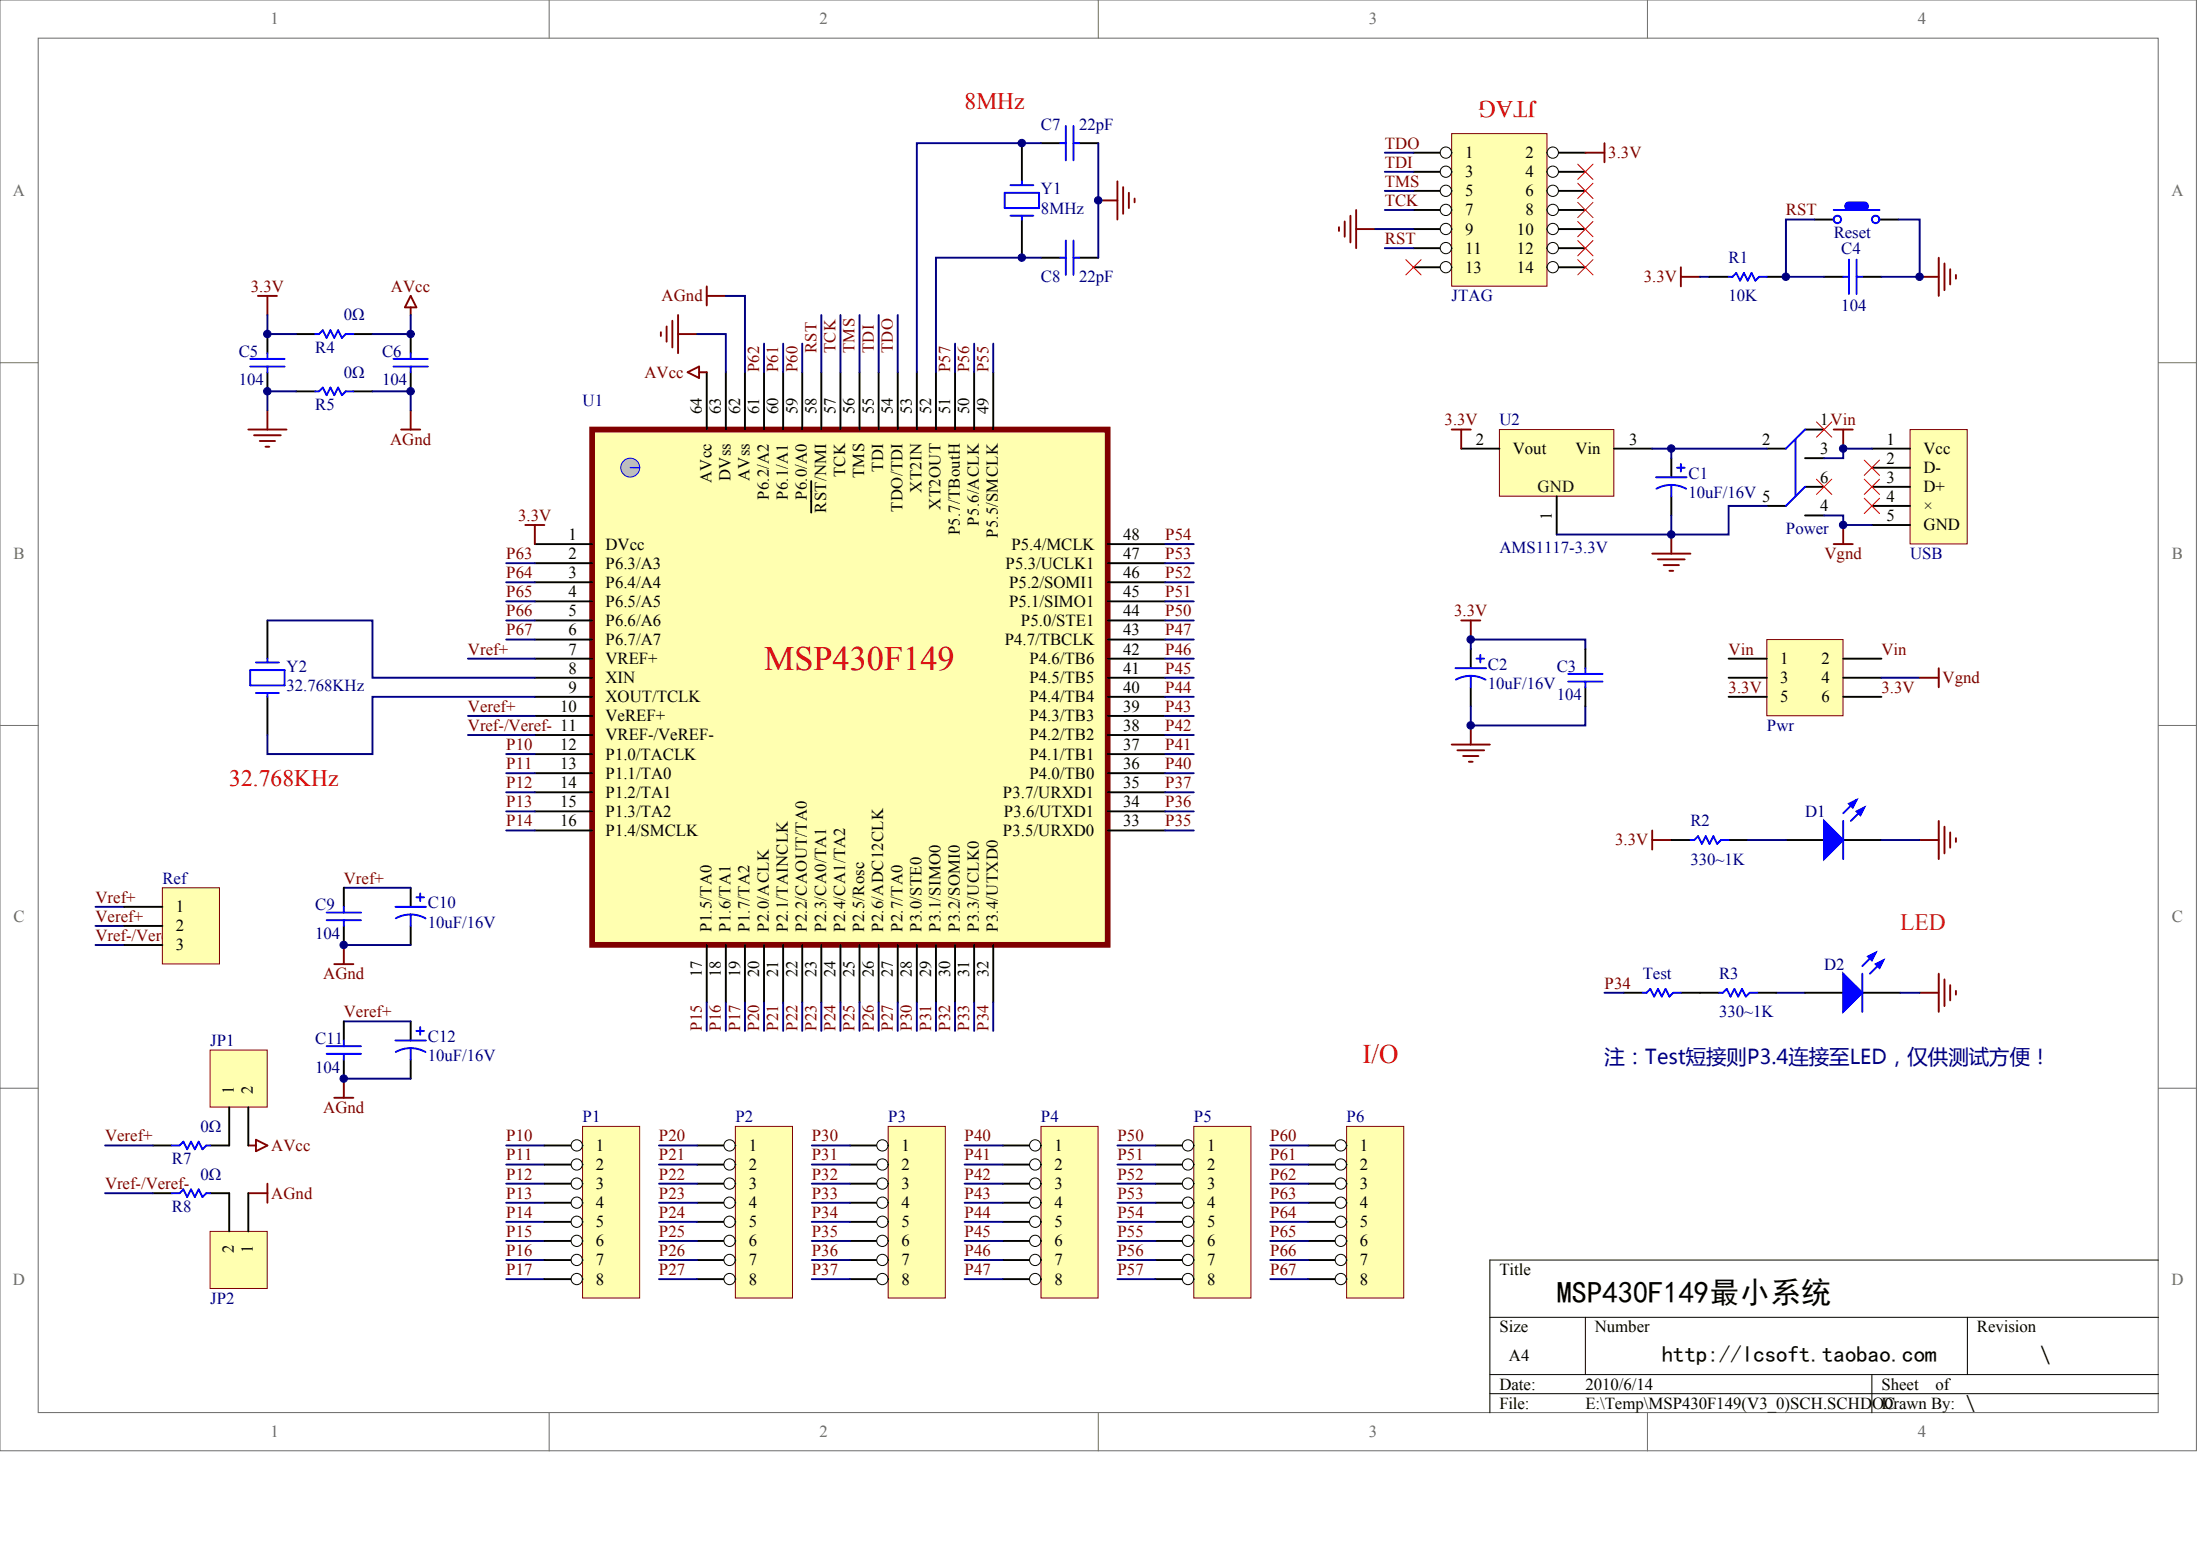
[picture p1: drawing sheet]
<svg xmlns="http://www.w3.org/2000/svg" width="840mm" height="594mm" viewBox="0 0 840 594" stroke-linecap="round" stroke-linejoin="round" font-family="sans-serif">
<g fill="#fff" stroke="#696969" stroke-width=".38">
<path d="M0 0h838.2v553.5h-838.2z"/>
<path d="M14.6 14.6h809.1v524.4h-809.1z"/>
</g>
<path d="M209.6 0v14.6M419.2 0v14.6M628.7 0v14.6M0 138.4h14.6M823.7 138.4h14.6M0 276.8h14.6M823.7 276.8h14.6M0 415.2h14.6M823.7 415.2h14.6M209.6 539v14.6M419.2 539v14.6M628.7 539v14.6" fill="none" stroke="#696969" stroke-width=".38"/>
<path d="M823.7 480.8h-255.1v58.2M568.6 502.6h255.1M605 502.6v21.9M750.8 502.6v21.9M568.6 524.5h255.1M568.6 531.8h255.1M714.4 524.5v14.5" fill="none" stroke="#000" stroke-width=".38"/>
<path d="M226 163.9h196.7v196.6h-196.7z" fill="#ffffb0" stroke="#800000" stroke-width="2.2"/>
<g fill="none" stroke="#000" stroke-width=".73">
<path d="M269.7 142v21.9M277 142v21.9M284.3 142v21.9M291.6 142v21.9M298.9 142v21.9M306.2 142v21.9M313.5 142v21.9M320.7 142v21.9M328 142v21.9M335.3 142v21.9M342.6 142v21.9M349.9 142v21.9"/>
<path d="M357.2 142v21.9M364.5 142v21.9M371.8 142v21.9M379.1 142v21.9M309.6 183.6v12M204.1 214.9h21.9M204.1 207.6h21.9M422.8 214.9h21.9M422.8 207.6h21.9M204.1 236.7h21.9M204.1 229.5h21.9M204.1 222.2h21.9"/>
<path d="M422.8 236.7h21.9M422.8 229.5h21.9M422.8 222.2h21.9M204.1 258.6h21.9M204.1 251.3h21.9M204.1 244h21.9M422.8 258.6h21.9M422.8 251.3h21.9M422.8 244h21.9M204.1 273.2h21.9M204.1 265.9h21.9M422.8 273.2h21.9"/>
<path d="M422.8 265.9h21.9M204.1 295h21.9M204.1 287.7h21.9M204.1 280.4h21.9M422.8 295h21.9M422.8 287.7h21.9M422.8 280.4h21.9M204.1 316.9h21.9M204.1 309.6h21.9M204.1 302.3h21.9M422.8 316.9h21.9M422.8 309.6h21.9"/>
<path d="M422.8 302.3h21.9M269.7 360.6v21.8M277 360.6v21.8M284.3 360.6v21.8M291.6 360.6v21.8M298.9 360.6v21.8M306.2 360.6v21.8M313.5 360.6v21.8M320.7 360.6v21.8M328 360.6v21.8M335.3 360.6v21.8M342.6 360.6v21.8"/>
<path d="M349.9 360.6v21.8M357.2 360.6v21.8M364.5 360.6v21.8M371.8 360.6v21.8M379.1 360.6v21.8"/>
</g>
<path d="M238 175.9a3.6 3.6 0 0 0 1.1 5.8 3.6 3.6 0 0 0 5-3.2l-3.6-.1 3.6 .1a3.6 3.6 0 0 0-2.2-3.4 3.6 3.6 0 0 0-3.9 .8zM240.5 178.4l3.6 .1z" fill-rule="evenodd" fill="#c0c0c0" stroke="#00f" stroke-width=".38"/>
<path d="M178.6 251.3h25.5M178.6 273.2h25.5M178.6 280.4h25.5" fill="none" stroke="#000080" stroke-width=".73"/>
<path d="M102.1 236.7v14.6M102.1 265.9v14.5" fill="none" stroke="#000" stroke-width=".73"/>
<path d="M95.5 255.7h13.1v5.8h-13.1zM97.7 252.8h8.7M102.1 251.3v1.5M97.7 264.4h8.7M102.1 264.4v1.5" fill="none" stroke="#00f" stroke-width=".73"/>
<path d="M554 51h36.4v58.2h-36.4z" fill="#ffffb0" stroke="#800000" stroke-width=".38"/>
<path d="M539.4 58.3h14.6" fill="none" stroke="#000" stroke-width=".73"/>
<circle cx="551.8" cy="58.2" r="2.15" fill="#fff" stroke="#000" stroke-width=".38"/>
<path d="M590.5 58.3h14.5" fill="none" stroke="#000" stroke-width=".73"/>
<circle cx="592.6" cy="58.2" r="2.15" fill="#fff" stroke="#000" stroke-width=".38"/>
<path d="M539.4 65.6h14.6" fill="none" stroke="#000" stroke-width=".73"/>
<circle cx="551.8" cy="65.5" r="2.15" fill="#fff" stroke="#000" stroke-width=".38"/>
<path d="M590.5 65.6h14.5" fill="none" stroke="#000" stroke-width=".73"/>
<circle cx="592.6" cy="65.5" r="2.15" fill="#fff" stroke="#000" stroke-width=".38"/>
<path d="M539.4 72.8h14.6" fill="none" stroke="#000" stroke-width=".73"/>
<circle cx="551.8" cy="72.8" r="2.15" fill="#fff" stroke="#000" stroke-width=".38"/>
<path d="M590.5 72.8h14.5" fill="none" stroke="#000" stroke-width=".73"/>
<circle cx="592.6" cy="72.8" r="2.15" fill="#fff" stroke="#000" stroke-width=".38"/>
<path d="M539.4 80.1h14.6" fill="none" stroke="#000" stroke-width=".73"/>
<circle cx="551.8" cy="80.1" r="2.15" fill="#fff" stroke="#000" stroke-width=".38"/>
<path d="M590.5 80.1h14.5" fill="none" stroke="#000" stroke-width=".73"/>
<circle cx="592.6" cy="80.1" r="2.15" fill="#fff" stroke="#000" stroke-width=".38"/>
<path d="M539.4 87.4h14.6" fill="none" stroke="#000" stroke-width=".73"/>
<circle cx="551.8" cy="87.4" r="2.15" fill="#fff" stroke="#000" stroke-width=".38"/>
<path d="M590.5 87.4h14.5" fill="none" stroke="#000" stroke-width=".73"/>
<circle cx="592.6" cy="87.4" r="2.15" fill="#fff" stroke="#000" stroke-width=".38"/>
<path d="M539.4 94.7h14.6" fill="none" stroke="#000" stroke-width=".73"/>
<circle cx="551.8" cy="94.7" r="2.15" fill="#fff" stroke="#000" stroke-width=".38"/>
<path d="M590.5 94.7h14.5" fill="none" stroke="#000" stroke-width=".73"/>
<circle cx="592.6" cy="94.7" r="2.15" fill="#fff" stroke="#000" stroke-width=".38"/>
<path d="M539.4 102h14.6" fill="none" stroke="#000" stroke-width=".73"/>
<circle cx="551.8" cy="101.9" r="2.15" fill="#fff" stroke="#000" stroke-width=".38"/>
<path d="M590.5 102h14.5" fill="none" stroke="#000" stroke-width=".73"/>
<circle cx="592.6" cy="101.9" r="2.15" fill="#fff" stroke="#000" stroke-width=".38"/>
<g fill="none" stroke="#800000" stroke-width=".73">
<path d="M605 58.3h7.3M612.3 54.6v7.3M419.2 76.5h7.2M426.4 69.2v14.6M428.6 71.4v10.2M430.8 73.6v5.8M433 75.8v1.4M511 86.7v1.4M513.2 84.5v5.8M515.4 82.3v10.2M517.6 80.1v14.6M517.6 87.4h7.3"/>
<path d="M739.9 98.3v14.6M641.5 105.6h7.3M641.5 102v7.3M732.6 105.6h7.3M742.1 100.5v10.2M744.3 102.7v5.8M746.5 104.9v1.4M252.2 126.7v1.5M254.4 124.6v5.8M256.6 122.4v10.2M258.8 120.2v14.6M258.8 127.5h7.3"/>
<path d="M630.6 316.9v7.3M739.9 313.2v14.6M742.1 315.4v10.2M744.3 317.6v5.8M746.5 319.8v1.4M630.6 320.5h7.2M732.6 320.5h7.3"/>
</g>
<g fill="none" stroke="#000080" stroke-width=".73">
<path d="M419.2 54.6v43.7M524.9 87.4h14.5M648.8 105.6h3.6M193.2 287.7h10.9M193.2 295h10.9M193.2 302.3h10.9M193.2 309.6h10.9M193.2 316.9h10.9M677.9 378.8h11M269.7 382.4v11M277 382.4v11M284.3 382.4v11"/>
<path d="M193.2 437.1h14.6M193.2 444.4h14.6M193.2 451.6h14.6M193.2 458.9h14.6M193.2 466.2h14.6M193.2 473.5h14.6M193.2 480.8h14.6M193.2 488.1h14.6"/>
</g>
<g fill="none" stroke="#000" stroke-width=".73">
<path d="M390 54.6v14.6M397.3 54.6h7.3M411.9 54.6h7.3M390 83.8v14.5M397.3 98.3h7.3M411.9 98.3h7.3M696.2 105.6h7.3M710.7 105.6h7.3M102.1 127.5v7.3M102.1 142v7.3M681.6 320.5h14.6M703.5 320.5h14.5"/>
<path d="M688.9 378.8h14.6M710.7 378.8h14.6"/>
</g>
<g fill="none" stroke="#00f" stroke-width=".73">
<path d="M404.6 54.6h2.2M406.8 48.1v13.1M409.7 48.1v13.1M409.7 54.6h2.2M383.4 73.6h13.2v5.8h-13.2zM385.6 70.7h8.8M390 69.2v1.5M385.6 82.3h8.8M390 82.3v1.5M404.6 98.3h2.2M406.8 91.8v13.1M409.7 98.3h2.2"/>
<path d="M409.7 91.8v13.1M705.6 99.1v13.1M708.6 99.1v13.1M703.5 105.6h2.1M708.6 105.6h2.1M95.5 139.9h13.1M95.5 136.9h13.1M102.1 134.8v2.1M102.1 139.9v2.1M703.5 313.2v14.6M708.6 305.2l-5.1 5.1M711.5 308.1l-5.1 5.1"/>
<path d="M710.7 371.5v14.6M715.8 363.5l-5.1 5.1M718.8 366.4l-5.1 5.1"/>
</g>
<g fill="#00f" stroke="#00f" stroke-width=".73">
<path d="M703.5 371.5l7.2 7.3-7.2 7.3z"/>
<path d="M715.8 367.9l3-1.5-1.5 2.9z"/>
<path d="M712.9 364.9l2.9-1.4-1.4 2.9z"/>
<path d="M696.2 313.2l7.3 7.3-7.3 7.3z"/>
<path d="M708.6 309.6l2.9-1.5-1.5 2.9z"/>
<path d="M705.6 306.7l3-1.5-1.5 2.9z"/>
</g>
<path d="M280.7 429.8h21.7v65.5h-21.7z" fill="#ffffb0" stroke="#800000" stroke-width=".38"/>
<path d="M266.1 437.1h14.6" fill="none" stroke="#000" stroke-width=".73"/>
<circle cx="278.4" cy="437" r="2.15" fill="#fff" stroke="#000" stroke-width=".38"/>
<path d="M266.1 444.4h14.6" fill="none" stroke="#000" stroke-width=".73"/>
<circle cx="278.4" cy="444.3" r="2.15" fill="#fff" stroke="#000" stroke-width=".38"/>
<path d="M266.1 451.6h14.6" fill="none" stroke="#000" stroke-width=".73"/>
<circle cx="278.4" cy="451.6" r="2.15" fill="#fff" stroke="#000" stroke-width=".38"/>
<path d="M266.1 458.9h14.6" fill="none" stroke="#000" stroke-width=".73"/>
<circle cx="278.4" cy="458.9" r="2.15" fill="#fff" stroke="#000" stroke-width=".38"/>
<path d="M266.1 466.2h14.6" fill="none" stroke="#000" stroke-width=".73"/>
<circle cx="278.4" cy="466.2" r="2.15" fill="#fff" stroke="#000" stroke-width=".38"/>
<path d="M266.1 473.5h14.6" fill="none" stroke="#000" stroke-width=".73"/>
<circle cx="278.4" cy="473.5" r="2.15" fill="#fff" stroke="#000" stroke-width=".38"/>
<path d="M266.1 480.8h14.6" fill="none" stroke="#000" stroke-width=".73"/>
<circle cx="278.4" cy="480.7" r="2.15" fill="#fff" stroke="#000" stroke-width=".38"/>
<path d="M266.1 488.1h14.6" fill="none" stroke="#000" stroke-width=".73"/>
<circle cx="278.4" cy="488" r="2.15" fill="#fff" stroke="#000" stroke-width=".38"/>
<path d="M339 429.8h21.8v65.5h-21.8z" fill="#ffffb0" stroke="#800000" stroke-width=".38"/>
<path d="M324.4 437.1h14.6" fill="none" stroke="#000" stroke-width=".73"/>
<circle cx="336.7" cy="437" r="2.15" fill="#fff" stroke="#000" stroke-width=".38"/>
<path d="M324.4 444.4h14.6" fill="none" stroke="#000" stroke-width=".73"/>
<circle cx="336.7" cy="444.3" r="2.15" fill="#fff" stroke="#000" stroke-width=".38"/>
<path d="M324.4 451.6h14.6" fill="none" stroke="#000" stroke-width=".73"/>
<circle cx="336.7" cy="451.6" r="2.15" fill="#fff" stroke="#000" stroke-width=".38"/>
<path d="M324.4 458.9h14.6" fill="none" stroke="#000" stroke-width=".73"/>
<circle cx="336.7" cy="458.9" r="2.15" fill="#fff" stroke="#000" stroke-width=".38"/>
<path d="M324.4 466.2h14.6" fill="none" stroke="#000" stroke-width=".73"/>
<circle cx="336.7" cy="466.2" r="2.15" fill="#fff" stroke="#000" stroke-width=".38"/>
<path d="M324.4 473.5h14.6" fill="none" stroke="#000" stroke-width=".73"/>
<circle cx="336.7" cy="473.5" r="2.15" fill="#fff" stroke="#000" stroke-width=".38"/>
<path d="M324.4 480.8h14.6" fill="none" stroke="#000" stroke-width=".73"/>
<circle cx="336.7" cy="480.7" r="2.15" fill="#fff" stroke="#000" stroke-width=".38"/>
<path d="M324.4 488.1h14.6" fill="none" stroke="#000" stroke-width=".73"/>
<circle cx="336.7" cy="488" r="2.15" fill="#fff" stroke="#000" stroke-width=".38"/>
<path d="M397.3 429.8h21.8v65.5h-21.8z" fill="#ffffb0" stroke="#800000" stroke-width=".38"/>
<path d="M382.7 437.1h14.6" fill="none" stroke="#000" stroke-width=".73"/>
<circle cx="395.1" cy="437" r="2.15" fill="#fff" stroke="#000" stroke-width=".38"/>
<path d="M382.7 444.4h14.6" fill="none" stroke="#000" stroke-width=".73"/>
<circle cx="395.1" cy="444.3" r="2.15" fill="#fff" stroke="#000" stroke-width=".38"/>
<path d="M382.7 451.6h14.6" fill="none" stroke="#000" stroke-width=".73"/>
<circle cx="395.1" cy="451.6" r="2.15" fill="#fff" stroke="#000" stroke-width=".38"/>
<path d="M382.7 458.9h14.6" fill="none" stroke="#000" stroke-width=".73"/>
<circle cx="395.1" cy="458.9" r="2.15" fill="#fff" stroke="#000" stroke-width=".38"/>
<path d="M382.7 466.2h14.6" fill="none" stroke="#000" stroke-width=".73"/>
<circle cx="395.1" cy="466.2" r="2.15" fill="#fff" stroke="#000" stroke-width=".38"/>
<path d="M382.7 473.5h14.6" fill="none" stroke="#000" stroke-width=".73"/>
<circle cx="395.1" cy="473.5" r="2.15" fill="#fff" stroke="#000" stroke-width=".38"/>
<path d="M382.7 480.8h14.6" fill="none" stroke="#000" stroke-width=".73"/>
<circle cx="395.1" cy="480.7" r="2.15" fill="#fff" stroke="#000" stroke-width=".38"/>
<path d="M382.7 488.1h14.6" fill="none" stroke="#000" stroke-width=".73"/>
<circle cx="395.1" cy="488" r="2.15" fill="#fff" stroke="#000" stroke-width=".38"/>
<path d="M455.6 429.8h21.8v65.5h-21.8z" fill="#ffffb0" stroke="#800000" stroke-width=".38"/>
<path d="M441 437.1h14.6" fill="none" stroke="#000" stroke-width=".73"/>
<circle cx="453.4" cy="437" r="2.15" fill="#fff" stroke="#000" stroke-width=".38"/>
<path d="M441 444.4h14.6" fill="none" stroke="#000" stroke-width=".73"/>
<circle cx="453.4" cy="444.3" r="2.15" fill="#fff" stroke="#000" stroke-width=".38"/>
<path d="M441 451.6h14.6" fill="none" stroke="#000" stroke-width=".73"/>
<circle cx="453.4" cy="451.6" r="2.15" fill="#fff" stroke="#000" stroke-width=".38"/>
<path d="M441 458.9h14.6" fill="none" stroke="#000" stroke-width=".73"/>
<circle cx="453.4" cy="458.9" r="2.15" fill="#fff" stroke="#000" stroke-width=".38"/>
<path d="M441 466.2h14.6" fill="none" stroke="#000" stroke-width=".73"/>
<circle cx="453.4" cy="466.2" r="2.15" fill="#fff" stroke="#000" stroke-width=".38"/>
<path d="M441 473.5h14.6" fill="none" stroke="#000" stroke-width=".73"/>
<circle cx="453.4" cy="473.5" r="2.15" fill="#fff" stroke="#000" stroke-width=".38"/>
<path d="M441 480.8h14.6" fill="none" stroke="#000" stroke-width=".73"/>
<circle cx="453.4" cy="480.7" r="2.15" fill="#fff" stroke="#000" stroke-width=".38"/>
<path d="M441 488.1h14.6" fill="none" stroke="#000" stroke-width=".73"/>
<circle cx="453.4" cy="488" r="2.15" fill="#fff" stroke="#000" stroke-width=".38"/>
<path d="M513.9 429.8h21.8v65.5h-21.8z" fill="#ffffb0" stroke="#800000" stroke-width=".38"/>
<path d="M499.3 437.1h14.6" fill="none" stroke="#000" stroke-width=".73"/>
<circle cx="511.7" cy="437" r="2.15" fill="#fff" stroke="#000" stroke-width=".38"/>
<path d="M499.3 444.4h14.6" fill="none" stroke="#000" stroke-width=".73"/>
<circle cx="511.7" cy="444.3" r="2.15" fill="#fff" stroke="#000" stroke-width=".38"/>
<path d="M499.3 451.6h14.6" fill="none" stroke="#000" stroke-width=".73"/>
<circle cx="511.7" cy="451.6" r="2.15" fill="#fff" stroke="#000" stroke-width=".38"/>
<path d="M499.3 458.9h14.6" fill="none" stroke="#000" stroke-width=".73"/>
<circle cx="511.7" cy="458.9" r="2.15" fill="#fff" stroke="#000" stroke-width=".38"/>
<path d="M499.3 466.2h14.6" fill="none" stroke="#000" stroke-width=".73"/>
<circle cx="511.7" cy="466.2" r="2.15" fill="#fff" stroke="#000" stroke-width=".38"/>
<path d="M499.3 473.5h14.6" fill="none" stroke="#000" stroke-width=".73"/>
<circle cx="511.7" cy="473.5" r="2.15" fill="#fff" stroke="#000" stroke-width=".38"/>
<path d="M499.3 480.8h14.6" fill="none" stroke="#000" stroke-width=".73"/>
<circle cx="511.7" cy="480.7" r="2.15" fill="#fff" stroke="#000" stroke-width=".38"/>
<path d="M499.3 488.1h14.6" fill="none" stroke="#000" stroke-width=".73"/>
<circle cx="511.7" cy="488" r="2.15" fill="#fff" stroke="#000" stroke-width=".38"/>
<g fill="none" stroke="#000080" stroke-width=".73">
<path d="M291.6 382.4v11M298.9 382.4v11M306.2 382.4v11M313.5 382.4v11M320.7 382.4v11M328 382.4v11M335.3 382.4v11M342.6 382.4v11M349.9 382.4v11M357.2 382.4v11M364.5 382.4v11M371.8 382.4v11"/>
<path d="M379.1 382.4v11M251.5 437.1h14.6M309.8 437.1h14.6M368.1 437.1h14.6M426.4 437.1h14.6M484.8 437.1h14.5M251.5 444.4h14.6M251.5 451.6h14.6M251.5 458.9h14.6M309.8 444.4h14.6M309.8 451.6h14.6M309.8 458.9h14.6"/>
<path d="M368.1 444.4h14.6M368.1 451.6h14.6M368.1 458.9h14.6M426.4 444.4h14.6M426.4 451.6h14.6M426.4 458.9h14.6M484.8 444.4h14.5M484.8 451.6h14.5M484.8 458.9h14.5M251.5 466.2h14.6M251.5 473.5h14.6M309.8 466.2h14.6"/>
<path d="M309.8 473.5h14.6M368.1 466.2h14.6M368.1 473.5h14.6M426.4 466.2h14.6M426.4 473.5h14.6M484.8 466.2h14.5M484.8 473.5h14.5M251.5 480.8h14.6M251.5 488.1h14.6M309.8 480.8h14.6M309.8 488.1h14.6M368.1 480.8h14.6"/>
<path d="M368.1 488.1h14.6M426.4 480.8h14.6M426.4 488.1h14.6M484.8 480.8h14.5M484.8 488.1h14.5"/>
</g>
<path d="M222.3 429.8h21.8v65.5h-21.8z" fill="#ffffb0" stroke="#800000" stroke-width=".38"/>
<path d="M207.8 437.1h14.5" fill="none" stroke="#000" stroke-width=".73"/>
<circle cx="220.1" cy="437" r="2.15" fill="#fff" stroke="#000" stroke-width=".38"/>
<path d="M207.8 444.4h14.5" fill="none" stroke="#000" stroke-width=".73"/>
<circle cx="220.1" cy="444.3" r="2.15" fill="#fff" stroke="#000" stroke-width=".38"/>
<path d="M207.8 451.6h14.5" fill="none" stroke="#000" stroke-width=".73"/>
<circle cx="220.1" cy="451.6" r="2.15" fill="#fff" stroke="#000" stroke-width=".38"/>
<path d="M207.8 458.9h14.5" fill="none" stroke="#000" stroke-width=".73"/>
<circle cx="220.1" cy="458.9" r="2.15" fill="#fff" stroke="#000" stroke-width=".38"/>
<path d="M207.8 466.2h14.5" fill="none" stroke="#000" stroke-width=".73"/>
<circle cx="220.1" cy="466.2" r="2.15" fill="#fff" stroke="#000" stroke-width=".38"/>
<path d="M207.8 473.5h14.5" fill="none" stroke="#000" stroke-width=".73"/>
<circle cx="220.1" cy="473.5" r="2.15" fill="#fff" stroke="#000" stroke-width=".38"/>
<path d="M207.8 480.8h14.5" fill="none" stroke="#000" stroke-width=".73"/>
<circle cx="220.1" cy="480.7" r="2.15" fill="#fff" stroke="#000" stroke-width=".38"/>
<path d="M207.8 488.1h14.5" fill="none" stroke="#000" stroke-width=".73"/>
<circle cx="220.1" cy="488" r="2.15" fill="#fff" stroke="#000" stroke-width=".38"/>
<g fill="none" stroke="#000080" stroke-width=".73">
<path d="M692.5 83.8h-10.9v21.8h14.6M291.6 131.1v10.9M298.9 131.1v10.9M306.2 131.1v10.9M364.5 131.1v10.9M371.8 131.1v10.9M379.1 131.1v10.9M193.2 214.9h10.9M444.7 207.6h10.9M444.7 214.9h10.9M102.1 236.7h40v21.9h62M193.2 222.2h10.9"/>
<path d="M193.2 229.5h10.9M193.2 236.7h10.9M444.7 222.2h10.9M444.7 229.5h10.9M444.7 236.7h10.9M193.2 244h10.9M444.7 244h10.9M444.7 251.3h10.9M444.7 258.6h10.9M444.7 265.9h10.9M444.7 273.2h10.9M444.7 280.4h10.9"/>
<path d="M444.7 287.7h10.9M444.7 295h10.9M444.7 302.3h10.9M444.7 309.6h10.9M444.7 316.9h10.9M36.4 346h11M36.4 353.3h11M36.4 360.6h11"/>
</g>
<path d="M732.6 378.8h7.3M739.9 371.5v14.6M742.1 373.7v10.2M744.3 375.9v5.8M746.5 378.1v1.4" fill="none" stroke="#800000" stroke-width=".73"/>
<path d="M692.5 83.8h7.3M717.3 83.8h7.3M674.3 171.2h7.3M688.9 163.9h7.3M688.9 174.8h7.3M674.3 193h7.3M688.9 196.7h7.3M688.9 185.7h7.3M561.3 247.7v7.3M561.3 262.2v7.3" fill="none" stroke="#000" stroke-width=".73"/>
<g fill="none" stroke="#00f" stroke-width=".73">
<path d="M699.8 80.1h17.5M685.2 167.5v21.9M688.9 163.9l-7.3 7.3M688.9 185.7l-7.3 7.3M555.5 255h11.6M561.3 257.9a11.6 11.6 0 0 1 5.7 1.5M561.3 257.9a11.6 11.6 0 0 0-5.7 1.4M561.3 257.9v4.3M563.5 251.3h2.9M564.9 249.9v2.9"/>
<circle cx="701.2" cy="83.7" r="1.42"/>
<circle cx="715.8" cy="83.7" r="1.42"/>
</g>
<path d="M705.6 78.7h5.9" fill="none" stroke="#00f" stroke-width="3.6"/>
<path d="M729 163.9h21.8v43.6h-21.8z" fill="#ffffb0" stroke="#800000" stroke-width=".38"/>
<path d="M113 127.5h7.3M134.9 127.5h7.2M113 149.3h7.3M134.9 149.3h7.2M714.4 171.2h14.6M714.4 178.5h14.6M714.4 185.7h14.6M714.4 193h14.6M714.4 200.3h14.6" fill="none" stroke="#000" stroke-width=".73"/>
<path d="M120.3 127.5h1.4l1.5-1.5 1.5 2.9 1.4-2.9 1.5 2.9 1.4-2.9 1.5 2.9 1.4-1.4h3M120.3 149.3h1.4l1.5-1.4 1.5 2.9 1.4-2.9 1.5 2.9 1.4-2.9 1.5 2.9 1.4-1.5h3" fill="none" stroke="#00f" stroke-width=".73"/>
<path d="M98.4 112.9h7.3M102.1 112.9v7.3M102.1 156.6v7.3M94.8 163.9h14.5M97 166.1h10.2M99.1 168.3h5.9M101.3 170.5h1.5" fill="none" stroke="#800000" stroke-width=".73"/>
<path d="M674.3 244h29.1v29.1h-29.1z" fill="#ffffb0" stroke="#800000" stroke-width=".38"/>
<path d="M659.7 251.3h14.6M659.7 258.6h14.6M703.5 251.3h14.5M703.5 258.6h14.5M659.7 265.9h14.6M703.5 265.9h14.5" fill="none" stroke="#000" stroke-width=".73"/>
<path d="M572.2 163.9h43.7v25.4h-43.7z" fill="#ffffb0" stroke="#800000" stroke-width=".38"/>
<g fill="none" stroke="#000" stroke-width=".73">
<path d="M652.4 105.6h7.3M674.3 105.6h7.3M156.7 127.5v7.3M156.7 142v7.3M557.7 171.2h14.5M616 171.2h14.6M637.8 174.8v7.3M594.1 189.4v14.6M637.8 189.4v7.3M637.8 320.5h7.3M659.7 320.5h7.3M619.6 378.8h7.3"/>
<path d="M641.5 378.8h14.6M670.6 378.8h7.3M58.3 437.1h7.3M80.2 437.1h7.3M58.3 455.3h7.3M80.2 455.3h7.3"/>
</g>
<g fill="none" stroke="#000080" stroke-width=".73">
<path d="M397.3 54.6h-47.4v87.4M528.5 58.3h10.9M528.5 65.6h10.9M528.5 72.8h10.9M397.3 98.3h-40.1v43.7M528.5 80.1h10.9M528.5 94.7h10.9M724.6 83.8h8v21.8h-14.6M277 112.9h7.3v29.1M102.1 120.2v7.3h10.9M156.7 120.2v7.3h-14.6M266.1 127.5h10.9v14.5"/>
<path d="M313.5 120.2v21.8M320.7 120.2v21.8M328 120.2v21.8M335.3 120.2v21.8M342.6 120.2v21.8M113 149.3h-10.9v7.3M142.1 149.3h14.6v7.3M630.6 171.2h43.7M637.8 171.2v3.6M714.4 171.2h-10.9v3.6h-7.3M637.8 196.7v7.3M674.3 193h-14.6v11h-65.6"/>
<path d="M696.2 196.7h7.3v3.6h10.9M561.3 247.7v-3.7h43.7v3.7M204.1 265.9h-62v21.8h-40v-7.3M561.3 269.5v7.3h43.7v-7.3M40.1 437.1h18.2M40.1 455.3h18.2"/>
</g>
<g fill="none" stroke="#800000" stroke-width=".73">
<path d="M156.7 112.9l2.2 4.4h-4.4zM156.7 117.3v2.9M269.7 109.3v7.2M269.7 112.9h7.3M156.7 156.6v7.3M262.4 142l4.4-2.1v4.3zM266.8 142h2.9M153.1 163.9h7.3M554 163.9h7.3M557.7 163.9v7.3M200.5 200.3h7.3M204.1 200.3v7.3"/>
<path d="M630.6 211.2h14.5M632.7 213.4h10.2M634.9 215.6h5.9M637.1 217.8h1.5M637.8 204v7.2M557.7 236.7h7.2M561.3 236.7v7.3M561.3 276.8v7.3M554 284.1h14.6M556.2 286.3h10.2M558.4 288.5h5.8M560.6 290.6h1.4"/>
<path d="M94.8 437.1h2.9M97.7 434.9l4.4 2.2-4.4 2.2zM94.8 455.3h7.3M102.1 451.6v7.3"/>
</g>
<g fill="none" stroke="#00f" stroke-width=".73">
<path d="M659.7 105.6h1.5l1.4-1.4 1.5 2.9 1.4-2.9 1.5 2.9 1.5-2.9 1.4 2.9 1.5-1.5h2.9M150.2 139.9h13.1M150.2 136.9h13.1M156.7 134.8v2.1M156.7 139.9v2.1M640 178.5h2.9M641.5 177v2.9M632 182.1h11.7M637.8 185a11.6 11.6 0 0 1 5.7 1.5M637.8 185a11.6 11.6 0 0 0-5.6 1.5M637.8 185v4.4M645.1 320.5h1.5l1.5-1.4 1.4 2.9 1.5-2.9 1.4 2.9 1.5-2.9 1.4 2.9 1.5-1.5h2.9"/>
<path d="M641.5 378.8h-2.9l-1.5 1.4-1.4-2.9-1.5 2.9M656.1 378.8h1.4l1.5-1.5 1.4 2.9 1.5-2.9 1.5 2.9 1.4-2.9 1.5 2.9 1.4-1.4h2.9M65.6 437.1h2.9l1.5-1.5 1.4 2.9 1.5-2.9 1.5 2.9 1.4-2.9 1.5 2.9 1.4-1.4h1.5M65.6 455.3h2.9l1.5-1.5 1.4 2.9 1.5-2.9 1.5 2.9 1.4-2.9 1.5 2.9 1.4-1.4h1.5"/>
</g>
<g fill="none" stroke="#f00" stroke-width=".38">
<path d="M602.1 62.6l5.9 5.9M602.1 69.9l5.9 5.9M602.1 77.2l5.9 5.8M608 62.6l-5.9 5.9M608 69.9l-5.9 5.9M608 77.2l-5.9 5.8M536.5 99.1l5.9 5.8M542.4 99.1l-5.9 5.8M602.1 84.5l5.9 5.8M602.1 91.8l5.9 5.8M602.1 99.1l5.9 5.8M608 84.5l-5.9 5.8"/>
<path d="M608 91.8l-5.9 5.8M608 99.1l-5.9 5.8M711.5 175.6l5.8 5.8M717.3 175.6l-5.8 5.8M711.5 182.8l5.8 5.9M711.5 190.1l5.8 5.8M717.3 182.8l-5.8 5.9M717.3 190.1l-5.8 5.8"/>
</g>
<path d="M80.2 400.6h21.8v21.8h-21.8z" fill="#ffffb0" stroke="#800000" stroke-width=".38"/>
<path d="M87.5 422.5v14.6M94.8 422.5v14.6" fill="none" stroke="#000" stroke-width=".73"/>
<path d="M80.2 469.8h21.8v21.8h-21.8z" fill="#ffffb0" stroke="#800000" stroke-width=".38"/>
<path d="M605 247.7v7.3M605 262.2v7.3M131.2 338.7v7.3M156.7 338.7v7.3M131.2 353.3v7.3M156.7 353.3v7.3M131.2 389.7v7.3M156.7 389.7v7.3M131.2 404.3v7.3M156.7 404.3v7.3M87.5 455.3v14.5M94.8 455.3v14.5" fill="none" stroke="#000" stroke-width=".73"/>
<g fill="none" stroke="#00f" stroke-width=".73">
<path d="M598.5 257.1h13.1M605 255v2.1M598.5 260.1h13.1M605 260.1v2.1M124.7 351.1h13.1M124.7 348.2h13.1M131.2 346v2.2M131.2 351.1v2.2M150.9 346h11.7M156.7 348.9a11.6 11.6 0 0 1 5.7 1.5M156.7 348.9a11.6 11.6 0 0 0-5.7 1.5M156.7 348.9v4.4"/>
<path d="M158.9 342.4h2.9M160.4 340.9v2.9M124.7 399.2h13.1M131.2 397v2.2M150.9 397h11.7M156.7 399.9a11.6 11.6 0 0 1 5.7 1.5M156.7 399.9a11.6 11.6 0 0 0-5.7 1.5M156.7 399.9v4.4M158.9 393.4h2.9M160.4 391.9v2.9M124.7 402.1h13.1M131.2 402.1v2.2"/>
</g>
<path d="M718 258.6h14.6M131.2 338.7h25.5M131.2 360.6h25.5M131.2 389.7h25.5M131.2 411.6h25.5" fill="none" stroke="#000080" stroke-width=".73"/>
<path d="M699.8 163.9h7.3M703.5 163.9v7.3M127.6 367.9h7.3M131.2 360.6v7.3M127.6 418.9h7.3M131.2 411.6v7.3" fill="none" stroke="#800000" stroke-width=".73"/>
<path d="M693.2 161l5.9 5.8M699.1 161l-5.9 5.8M693.2 182.8l5.9 5.9M699.1 182.8l-5.9 5.9" fill="none" stroke="#f00" stroke-width=".38"/>
<path d="M62 338.7h21.8v29.1h-21.8z" fill="#ffffb0" stroke="#800000" stroke-width=".38"/>
<path d="M47.4 346h14.6M47.4 353.3h14.6M47.4 360.6h14.6" fill="none" stroke="#000" stroke-width=".73"/>
<path d="M667 320.5h14.6M718 320.5h14.6M612.3 378.8h7.3M725.3 378.8h7.3" fill="none" stroke="#000080" stroke-width=".73"/>
<path d="M699.8 207.6h7.3M703.5 200.3v7.3M732.6 258.6h7.3M739.9 255v7.2" fill="none" stroke="#800000" stroke-width=".73"/>
<g fill="#000080" stroke="#000080" stroke-width=".38">
<circle cx="102" cy="149.3" r="1.42"/>
<circle cx="102" cy="127.4" r="1.42"/>
<circle cx="131.2" cy="411.5" r="1.42"/>
<circle cx="131.2" cy="360.5" r="1.42"/>
<circle cx="156.7" cy="149.3" r="1.42"/>
<circle cx="156.7" cy="127.4" r="1.42"/>
<circle cx="390" cy="98.3" r="1.42"/>
<circle cx="390" cy="54.6" r="1.42"/>
<circle cx="419.1" cy="76.4" r="1.42"/>
<circle cx="561.3" cy="276.8" r="1.42"/>
<circle cx="561.3" cy="244" r="1.42"/>
<circle cx="637.8" cy="203.9" r="1.42"/>
<circle cx="637.8" cy="171.1" r="1.42"/>
<circle cx="681.5" cy="105.6" r="1.42"/>
<circle cx="703.4" cy="200.3" r="1.42"/>
<circle cx="703.4" cy="171.1" r="1.42"/>
<circle cx="732.6" cy="105.6" r="1.42"/>
</g>
<text font-size="13" fill="#f00" x="291.6" y="255.6">MSP430F149</text>
<g font-size="11.6">
<text x="594.1" y="497.2">MP3F4最小系统</text>
<text x="599.9" y="497.2">S4019</text>
</g>
<text font-size="10.3" fill="#f00" x="520" y="405.4">I/O</text>
<text font-size="9.2" fill="#f00" x="586.7" y="38.4" transform="rotate(-180 586.7 38.4)">JTAG</text>
<g font-size="9" fill="#f00">
<text x="368.1" y="41.5">8MHz</text>
<text x="87.5" y="300.1">32.768KHz</text>
</g>
<text font-size="9" fill="#ee0e22" x="725.2" y="354.7">LED</text>
<g font-size="8.7">
<text x="634.2" y="519.6">ht:/cottoa.o</text>
<text x="638.6" y="519.6">tp/lsf.abocm</text>
<text x="778.5" y="519.6">\</text>
</g>
<text font-size="8" x="750.1" y="537.9">\</text>
<text font-size="7.8" fill="#000080" x="612.3" y="406">注：Test短接则P3.4连接至LED，仅供测试方便！</text>
<g font-size="6.4" fill="#696969">
<text x="103.2" y="9.3">1</text>
<text x="312.8" y="9.3">2</text>
<text x="522.4" y="9.3">3</text>
<text x="732" y="9.3">4</text>
<text x="5" y="74.9">A</text>
<text x="828.7" y="74.9">A</text>
<text x="5.2" y="213.3">B</text>
<text x="828.9" y="213.3">B</text>
<text x="5.2" y="351.7">C</text>
<text x="828.9" y="351.7">C</text>
<text x="5" y="490.1">D</text>
<text x="828.7" y="490.1">D</text>
<text x="103.2" y="548.4">1</text>
<text x="312.8" y="548.4">2</text>
<text x="522.4" y="548.4">3</text>
<text x="732" y="548.4">4</text>
</g>
<g font-size="6.4" fill="#000080">
<text x="397.3" y="49.4">C7</text>
<text x="411.9" y="49.4">22pF</text>
<text x="397.3" y="74.2">Y1</text>
<text x="397.3" y="81.5">8MHz</text>
<text x="699.8" y="90.9">Reset</text>
<text x="659.7" y="100.4">R1</text>
<text x="702.7" y="96.8">C4</text>
<text x="397.3" y="107.7">C8</text>
<text x="411.9" y="107.7">22pF</text>
<text x="554" y="115">JTAG</text>
<text x="659.7" y="115">10K</text>
<text x="702.7" y="118.6">104</text>
<text x="131.2" y="122.3">0Ω</text>
<text x="91.1" y="136.1">C5</text>
<text x="120.3" y="134.6">R4</text>
<text x="145.8" y="136.1">C6</text>
<text x="91.1" y="147">104</text>
<text x="131.2" y="144.1">0Ω</text>
<text x="145.8" y="147">104</text>
<text x="222.3" y="155">U1</text>
<text x="120.3" y="156.5">R5</text>
<text x="572.2" y="162.3">U2</text>
<text x="644.4" y="182.7">C1</text>
<text x="644.4" y="190">10uF/16V 5</text>
<text x="681.6" y="203.8">Power</text>
<text x="572.2" y="211.1">AMS1117-3.3V</text>
<text x="729" y="213.3">USB</text>
<text x="109.3" y="256.3">Y2</text>
<text x="567.9" y="255.6">C2</text>
<text x="594.1" y="256.3">C3</text>
<text x="109.3" y="263.6">32.768KHz</text>
<text x="567.9" y="262.8">10uF/16V</text>
<text x="594.1" y="267.2">104</text>
<text x="674.3" y="278.9">Pwr</text>
<text x="688.9" y="311.7">D1</text>
<text x="645.1" y="315.3">R2</text>
<text x="645.1" y="329.9">330~1K</text>
<text x="62" y="337.2">Ref</text>
<text x="120.3" y="347.3">C9</text>
<text x="163.3" y="346.6">C10</text>
<text x="163.3" y="353.9">10uF/16V</text>
<text x="120.3" y="358.3">104</text>
<text x="696.2" y="369.9">D2</text>
<text x="626.9" y="373.6">Test</text>
<text x="656.1" y="373.6">R3</text>
<text x="656.1" y="388.1">330~1K</text>
<text x="80.2" y="399.1">JP1</text>
<text x="120.3" y="398.3">C11</text>
<text x="163.3" y="397.6">C12</text>
<text x="163.3" y="404.9">10uF/16V</text>
<text x="120.3" y="409.3">104</text>
<text x="76.5" y="431.9">0Ω</text>
<text x="222.3" y="428.2">P1</text>
<text x="280.7" y="428.2">P2</text>
<text x="339" y="428.2">P3</text>
<text x="397.3" y="428.2">P4</text>
<text x="455.6" y="428.2">P5</text>
<text x="513.9" y="428.2">P6</text>
<text x="65.6" y="444.2">R7</text>
<text x="76.5" y="450.1">0Ω</text>
<text x="65.6" y="462.4">R8</text>
<text x="80.2" y="497.4">JP2</text>
</g>
<g font-size="6.4" fill="#800000">
<text x="528.5" y="56.7">TDO</text>
<text x="528.5" y="64">TDI</text>
<text x="613.8" y="60.3">3.3V</text>
<text x="528.5" y="71.3">TMS</text>
<text x="528.5" y="78.5">TCK</text>
<text x="681.6" y="82.2">RST</text>
<text x="528.5" y="93.1">RST</text>
<text x="627.3" y="107.7">3.3V</text>
<text x="95.7" y="111.3">3.3V</text>
<text x="149.2" y="111.3">AVcc</text>
<text x="252.5" y="115">AGnd</text>
<text x="246" y="144.1">AVcc</text>
<text x="551.3" y="162.3">3.3V</text>
<text x="148.9" y="169.6">AGnd</text>
<text x="197.8" y="198.7">3.3V</text>
<text x="444.7" y="206">P54</text>
<text x="193.2" y="213.3">P63</text>
<text x="444.7" y="213.3">P53</text>
<text x="696.3" y="213.3">Vgnd</text>
<text x="193.2" y="220.6">P64</text>
<text x="444.7" y="220.6">P52</text>
<text x="193.2" y="227.9">P65</text>
<text x="444.7" y="227.9">P51</text>
<text x="193.2" y="235.2">P66</text>
<text x="444.7" y="235.2">P50</text>
<text x="555" y="235.2">3.3V</text>
<text x="193.2" y="242.5">P67</text>
<text x="444.7" y="242.5">P47</text>
<text x="178.6" y="249.7">Vref+</text>
<text x="444.7" y="249.7">P46</text>
<text x="659.7" y="249.7">Vin</text>
<text x="718" y="249.7">Vin</text>
<text x="444.7" y="257">P45</text>
<text x="741.4" y="260.7">Vgnd</text>
<text x="444.7" y="264.3">P44</text>
<text x="659.7" y="264.3">3.3V</text>
<text x="718" y="264.3">3.3V</text>
<text x="178.6" y="271.6">Veref+</text>
<text x="444.7" y="271.6">P43</text>
<text x="178.6" y="278.9">Vref-/Veref- 11</text>
<text x="444.7" y="278.9">P42</text>
<text x="193.2" y="286.2">P10</text>
<text x="444.7" y="286.2">P41</text>
<text x="193.2" y="293.4">P11</text>
<text x="444.7" y="293.4">P40</text>
<text x="193.2" y="300.7">P12</text>
<text x="444.7" y="300.7">P37</text>
<text x="193.2" y="308">P13</text>
<text x="444.7" y="308">P36</text>
<text x="193.2" y="315.3">P14</text>
<text x="444.7" y="315.3">P35</text>
<text x="616.4" y="322.6">3.3V</text>
<text x="131.2" y="337.2">Vref+</text>
<text x="36.4" y="344.4">Vref+</text>
<text x="36.4" y="351.7">Veref+</text>
<text x="36.4" y="359">Vref-/Veref-</text>
<text x="123.3" y="373.6">AGnd</text>
<text x="612.3" y="377.2">P34</text>
<text x="131.2" y="388.1">Veref+</text>
<text x="123.3" y="424.6">AGnd</text>
<text x="40.1" y="435.5">Veref+</text>
<text x="193.2" y="435.5">P10</text>
<text x="251.5" y="435.5">P20</text>
<text x="309.8" y="435.5">P30</text>
<text x="368.1" y="435.5">P40</text>
<text x="426.4" y="435.5">P50</text>
<text x="484.8" y="435.5">P60</text>
<text x="103.5" y="439.1">AVcc</text>
<text x="193.2" y="442.8">P11</text>
<text x="251.5" y="442.8">P21</text>
<text x="309.8" y="442.8">P31</text>
<text x="368.1" y="442.8">P41</text>
<text x="426.4" y="442.8">P51</text>
<text x="484.8" y="442.8">P61</text>
<text x="40.1" y="453.7">Vref-/Veref-</text>
<text x="193.2" y="450.1">P12</text>
<text x="251.5" y="450.1">P22</text>
<text x="309.8" y="450.1">P32</text>
<text x="368.1" y="450.1">P42</text>
<text x="426.4" y="450.1">P52</text>
<text x="484.8" y="450.1">P62</text>
<text x="103.5" y="457.3">AGnd</text>
<text x="193.2" y="457.3">P13</text>
<text x="251.5" y="457.3">P23</text>
<text x="309.8" y="457.3">P33</text>
<text x="368.1" y="457.3">P43</text>
<text x="426.4" y="457.3">P53</text>
<text x="484.8" y="457.3">P63</text>
<text x="193.2" y="464.6">P14</text>
<text x="251.5" y="464.6">P24</text>
<text x="309.8" y="464.6">P34</text>
<text x="368.1" y="464.6">P44</text>
<text x="426.4" y="464.6">P54</text>
<text x="484.8" y="464.6">P64</text>
<text x="193.2" y="471.9">P15</text>
<text x="251.5" y="471.9">P25</text>
<text x="309.8" y="471.9">P35</text>
<text x="368.1" y="471.9">P45</text>
<text x="426.4" y="471.9">P55</text>
<text x="484.8" y="471.9">P65</text>
<text x="193.2" y="479.2">P16</text>
<text x="251.5" y="479.2">P26</text>
<text x="309.8" y="479.2">P36</text>
<text x="368.1" y="479.2">P46</text>
<text x="426.4" y="479.2">P56</text>
<text x="484.8" y="479.2">P66</text>
<text x="193.2" y="486.5">P17</text>
<text x="251.5" y="486.5">P27</text>
<text x="309.8" y="486.5">P37</text>
<text x="368.1" y="486.5">P47</text>
<text x="426.4" y="486.5">P57</text>
<text x="484.8" y="486.5">P67</text>
</g>
<g font-size="6.4">
<text x="559.1" y="60.3">1</text>
<text x="582.2" y="60.3">2</text>
<text x="559.1" y="67.6">3</text>
<text x="582.2" y="67.6">4</text>
<text x="559.1" y="74.9">5</text>
<text x="582.2" y="74.9">6</text>
<text x="559.1" y="82.2">7</text>
<text x="582.2" y="82.2">8</text>
<text x="559.1" y="89.5">9</text>
<text x="578.9" y="89.5">10</text>
<text x="559.1" y="96.8">11</text>
<text x="578.9" y="96.8">12</text>
<text x="559.1" y="104">13</text>
<text x="578.9" y="104">14</text>
<text x="694.7" y="162.3">1Vin</text>
<text x="563.2" y="169.6">2</text>
<text x="577.3" y="173.2">Vout</text>
<text x="601.3" y="173.2">Vin</text>
<text x="621.8" y="169.6">3</text>
<text x="672.5" y="169.6">2</text>
<text x="694.7" y="173.2">3</text>
<text x="719.9" y="169.6">1</text>
<text x="734.1" y="173.2">Vcc</text>
<text x="719.9" y="176.9">2</text>
<text x="694.7" y="184.2">6</text>
<text x="719.9" y="184.2">3</text>
<text x="734.1" y="180.5">D-</text>
<text x="719.9" y="191.5">4</text>
<text x="734.1" y="187.8">D+</text>
<text x="694.7" y="195.1">4</text>
<text x="734.1" y="195.1">×</text>
<text x="719.9" y="198.7">5</text>
<text x="734.1" y="202.4">GND</text>
<text x="216.9" y="206">1</text>
<text x="231.1" y="209.7">DVcc</text>
<text x="386" y="209.7">P5.4/MCLK</text>
<text x="428.6" y="206">48</text>
<text x="216.9" y="213.3">2</text>
<text x="428.6" y="213.3">47</text>
<text x="216.9" y="220.6">3</text>
<text x="231.1" y="217">P6.3/A3</text>
<text x="383.8" y="217">P5.3/UCLK1</text>
<text x="428.6" y="220.6">46</text>
<text x="216.9" y="227.9">4</text>
<text x="231.1" y="224.2">P6.4/A4</text>
<text x="385.1" y="224.2">P5.2/SOMI1</text>
<text x="428.6" y="227.9">45</text>
<text x="231.1" y="231.5">P6.5/A5</text>
<text x="385.1" y="231.5">P5.1/SIMO1</text>
<text x="216.9" y="235.2">5</text>
<text x="231.1" y="238.8">P6.6/A6</text>
<text x="389.6" y="238.8">P5.0/STE1</text>
<text x="428.6" y="235.2">44</text>
<text x="216.9" y="242.5">6</text>
<text x="428.6" y="242.5">43</text>
<text x="216.9" y="249.7">7</text>
<text x="231.1" y="246.1">P6.7/A7</text>
<text x="383.4" y="246.1">P4.7/TBCLK</text>
<text x="428.6" y="249.7">42</text>
<text x="216.9" y="257">8</text>
<text x="231.1" y="253.4">VREF+</text>
<text x="392.8" y="253.4">P4.6/TB6</text>
<text x="428.6" y="257">41</text>
<text x="679.4" y="253.4">1</text>
<text x="695.1" y="253.4">2</text>
<text x="231.1" y="260.7">XIN</text>
<text x="392.8" y="260.7">P4.5/TB5</text>
<text x="679.4" y="260.7">3</text>
<text x="695.1" y="260.7">4</text>
<text x="216.9" y="264.3">9</text>
<text x="231.1" y="267.9">XOUT/TCLK</text>
<text x="392.8" y="267.9">P4.4/TB4</text>
<text x="428.6" y="264.3">40</text>
<text x="679.4" y="267.9">5</text>
<text x="695.1" y="267.9">6</text>
<text x="213.7" y="271.6">10</text>
<text x="231.1" y="275.2">VeREF+</text>
<text x="392.8" y="275.2">P4.3/TB3</text>
<text x="428.6" y="271.6">39</text>
<text x="428.6" y="278.9">38</text>
<text x="213.7" y="286.2">12</text>
<text x="231.1" y="282.5">VREF-/VeREF-</text>
<text x="392.8" y="282.5">P4.2/TB2</text>
<text x="428.6" y="286.2">37</text>
<text x="213.7" y="293.4">13</text>
<text x="231.1" y="289.8">P1.0/TACLK</text>
<text x="392.8" y="289.8">P4.1/TB1</text>
<text x="428.6" y="293.4">36</text>
<text x="231.1" y="297.1">P1.1/TA0</text>
<text x="392.8" y="297.1">P4.0/TB0</text>
<text x="213.7" y="300.7">14</text>
<text x="231.1" y="304.4">P1.2/TA1</text>
<text x="382.8" y="304.4">P3.7/URXD1</text>
<text x="428.6" y="300.7">35</text>
<text x="213.7" y="308">15</text>
<text x="231.1" y="311.7">P1.3/TA2</text>
<text x="383.1" y="311.7">P3.6/UTXD1</text>
<text x="428.6" y="308">34</text>
<text x="213.7" y="315.3">16</text>
<text x="428.6" y="315.3">33</text>
<text x="231.1" y="318.9">P1.4/SMCLK</text>
<text x="382.8" y="318.9">P3.5/URXD0</text>
<text x="67.1" y="348.1">1</text>
<text x="67.1" y="355.4">2</text>
<text x="67.1" y="362.6">3</text>
<text x="227.4" y="439.1">1</text>
<text x="285.8" y="439.1">1</text>
<text x="344.1" y="439.1">1</text>
<text x="402.4" y="439.1">1</text>
<text x="460.7" y="439.1">1</text>
<text x="519" y="439.1">1</text>
<text x="227.4" y="446.4">2</text>
<text x="285.8" y="446.4">2</text>
<text x="344.1" y="446.4">2</text>
<text x="402.4" y="446.4">2</text>
<text x="460.7" y="446.4">2</text>
<text x="519" y="446.4">2</text>
<text x="227.4" y="453.7">3</text>
<text x="285.8" y="453.7">3</text>
<text x="344.1" y="453.7">3</text>
<text x="402.4" y="453.7">3</text>
<text x="460.7" y="453.7">3</text>
<text x="519" y="453.7">3</text>
<text x="227.4" y="461">4</text>
<text x="285.8" y="461">4</text>
<text x="344.1" y="461">4</text>
<text x="402.4" y="461">4</text>
<text x="460.7" y="461">4</text>
<text x="519" y="461">4</text>
<text x="227.4" y="468.3">5</text>
<text x="285.8" y="468.3">5</text>
<text x="344.1" y="468.3">5</text>
<text x="402.4" y="468.3">5</text>
<text x="460.7" y="468.3">5</text>
<text x="519" y="468.3">5</text>
<text x="227.4" y="475.6">6</text>
<text x="285.8" y="475.6">6</text>
<text x="344.1" y="475.6">6</text>
<text x="402.4" y="475.6">6</text>
<text x="460.7" y="475.6">6</text>
<text x="519" y="475.6">6</text>
<text x="227.4" y="482.8">7</text>
<text x="285.8" y="482.8">7</text>
<text x="344.1" y="482.8">7</text>
<text x="402.4" y="482.8">7</text>
<text x="460.7" y="482.8">7</text>
<text x="519" y="482.8">7</text>
<text x="227.4" y="490.1">8</text>
<text x="285.8" y="490.1">8</text>
<text x="344.1" y="490.1">8</text>
<text x="402.4" y="490.1">8</text>
<text x="460.7" y="490.1">8</text>
<text x="519" y="490.1">8</text>
<text x="572.2" y="486.5">Title</text>
<text x="572.2" y="508.3">Size</text>
<text x="608.7" y="508.3">Number</text>
<text x="754.5" y="508.3">Revision</text>
<text x="575.9" y="519.3">A4</text>
<text x="572.2" y="530.2">Date:</text>
<text x="605" y="530.2">2010/6/14</text>
<text x="718" y="530.2">Sheet</text>
<text x="738.6" y="530.2">of</text>
<text x="572.2" y="537.5">File:</text>
<text x="605" y="537.5">E:\Temp\MSP430F149(V3_0)SCH.SCHDOC</text>
<text x="718" y="537.5">Drawn By:</text>
</g>
<text font-size="6.4" fill="#110f0a" x="586.8" y="187.8">GND</text>
<g font-size="6.3" fill="#800000">
<text x="311.6" y="134.8" transform="rotate(-90 311.6 134.8)">RST</text>
<text x="318.9" y="134.8" transform="rotate(-90 318.9 134.8)">TCK</text>
<text x="326.2" y="134.8" transform="rotate(-90 326.2 134.8)">TMS</text>
<text x="333.5" y="134.8" transform="rotate(-90 333.5 134.8)">TDI</text>
<text x="340.8" y="134.8" transform="rotate(-90 340.8 134.8)">TDO</text>
<text x="289.7" y="142" transform="rotate(-90 289.7 142)">P62</text>
<text x="297" y="142" transform="rotate(-90 297 142)">P61</text>
<text x="304.3" y="142" transform="rotate(-90 304.3 142)">P60</text>
<text x="362.6" y="142" transform="rotate(-90 362.6 142)">P57</text>
<text x="369.9" y="142" transform="rotate(-90 369.9 142)">P56</text>
<text x="377.2" y="142" transform="rotate(-90 377.2 142)">P55</text>
<text x="267.9" y="393.4" transform="rotate(-90 267.9 393.4)">P15</text>
<text x="275.1" y="393.4" transform="rotate(-90 275.1 393.4)">P16</text>
<text x="282.4" y="393.4" transform="rotate(-90 282.4 393.4)">P17</text>
<text x="289.7" y="393.4" transform="rotate(-90 289.7 393.4)">P20</text>
<text x="297" y="393.4" transform="rotate(-90 297 393.4)">P21</text>
<text x="304.3" y="393.4" transform="rotate(-90 304.3 393.4)">P22</text>
<text x="311.6" y="393.4" transform="rotate(-90 311.6 393.4)">P23</text>
<text x="318.9" y="393.4" transform="rotate(-90 318.9 393.4)">P24</text>
<text x="326.2" y="393.4" transform="rotate(-90 326.2 393.4)">P25</text>
<text x="333.5" y="393.4" transform="rotate(-90 333.5 393.4)">P26</text>
<text x="340.8" y="393.4" transform="rotate(-90 340.8 393.4)">P27</text>
<text x="348" y="393.4" transform="rotate(-90 348 393.4)">P30</text>
<text x="355.3" y="393.4" transform="rotate(-90 355.3 393.4)">P31</text>
<text x="362.6" y="393.4" transform="rotate(-90 362.6 393.4)">P32</text>
<text x="369.9" y="393.4" transform="rotate(-90 369.9 393.4)">P33</text>
<text x="377.2" y="393.4" transform="rotate(-90 377.2 393.4)">P34</text>
</g>
<g font-size="6.3">
<text x="267.9" y="158.1" transform="rotate(-90 267.9 158.1)">64</text>
<text x="275.1" y="158.1" transform="rotate(-90 275.1 158.1)">63</text>
<text x="282.4" y="158.1" transform="rotate(-90 282.4 158.1)">62</text>
<text x="289.7" y="158.1" transform="rotate(-90 289.7 158.1)">61</text>
<text x="297" y="158.1" transform="rotate(-90 297 158.1)">60</text>
<text x="304.3" y="158.1" transform="rotate(-90 304.3 158.1)">59</text>
<text x="311.6" y="158.1" transform="rotate(-90 311.6 158.1)">58</text>
<text x="318.9" y="158.1" transform="rotate(-90 318.9 158.1)">57</text>
<text x="326.2" y="158.1" transform="rotate(-90 326.2 158.1)">56</text>
<text x="333.5" y="158.1" transform="rotate(-90 333.5 158.1)">55</text>
<text x="340.8" y="158.1" transform="rotate(-90 340.8 158.1)">54</text>
<text x="348" y="158.1" transform="rotate(-90 348 158.1)">53</text>
<text x="355.3" y="158.1" transform="rotate(-90 355.3 158.1)">52</text>
<text x="362.6" y="158.1" transform="rotate(-90 362.6 158.1)">51</text>
<text x="369.9" y="158.1" transform="rotate(-90 369.9 158.1)">50</text>
<text x="377.2" y="158.1" transform="rotate(-90 377.2 158.1)">49</text>
<text x="337.1" y="179.9" transform="rotate(-90 337.1 179.9)">TDI</text>
<text x="271.5" y="184.3" transform="rotate(-90 271.5 184.3)">AVcc</text>
<text x="278.8" y="183.6" transform="rotate(-90 278.8 183.6)">DVss</text>
<text x="286.1" y="183.6" transform="rotate(-90 286.1 183.6)">AVss</text>
<text x="322.5" y="182.1" transform="rotate(-90 322.5 182.1)">TCK</text>
<text x="329.8" y="182.5" transform="rotate(-90 329.8 182.5)">TMS</text>
<text x="293.4" y="190.7" transform="rotate(-90 293.4 190.7)">P6.2/A2</text>
<text x="300.7" y="190.7" transform="rotate(-90 300.7 190.7)">P6.1/A1</text>
<text x="307.9" y="190.7" transform="rotate(-90 307.9 190.7)">P6.0/A0</text>
<text x="351.7" y="187.9" transform="rotate(-90 351.7 187.9)">XT2IN</text>
<text x="315.2" y="195.6" transform="rotate(-90 315.2 195.6)">RST/NMI</text>
<text x="344.4" y="195.2" transform="rotate(-90 344.4 195.2)">TDO/TDI</text>
<text x="359" y="194.5" transform="rotate(-90 359 194.5)">XT2OUT</text>
<text x="373.6" y="200.5" transform="rotate(-90 373.6 200.5)">P5.6/ACLK</text>
<text x="592.2" y="198.5" transform="rotate(-90 592.2 198.5)">1</text>
<text x="366.3" y="204.2" transform="rotate(-90 366.3 204.2)">P5.7/TBoutH</text>
<text x="380.8" y="205.3" transform="rotate(-90 380.8 205.3)">P5.5/SMCLK</text>
<text x="271.5" y="355.5" transform="rotate(-90 271.5 355.5)">P1.5/TA0</text>
<text x="278.8" y="355.5" transform="rotate(-90 278.8 355.5)">P1.6/TA1</text>
<text x="286.1" y="355.5" transform="rotate(-90 286.1 355.5)">P1.7/TA2</text>
<text x="293.4" y="355.5" transform="rotate(-90 293.4 355.5)">P2.0/ACLK</text>
<text x="300.7" y="355.5" transform="rotate(-90 300.7 355.5)">P2.1/TAINCLK</text>
<text x="307.9" y="355.5" transform="rotate(-90 307.9 355.5)">P2.2/CAOUT/TA0</text>
<text x="315.2" y="355.5" transform="rotate(-90 315.2 355.5)">P2.3/CA0/TA1</text>
<text x="322.5" y="355.5" transform="rotate(-90 322.5 355.5)">P2.4/CA1/TA2</text>
<text x="329.8" y="355.5" transform="rotate(-90 329.8 355.5)">P2.5/Rosc</text>
<text x="337.1" y="355.5" transform="rotate(-90 337.1 355.5)">P2.6/ADC12CLK</text>
<text x="344.4" y="355.5" transform="rotate(-90 344.4 355.5)">P2.7/TA0</text>
<text x="351.7" y="355.5" transform="rotate(-90 351.7 355.5)">P3.0/STE0</text>
<text x="359" y="355.5" transform="rotate(-90 359 355.5)">P3.1/SIMO0</text>
<text x="366.3" y="355.5" transform="rotate(-90 366.3 355.5)">P3.2/SOMI0</text>
<text x="373.6" y="355.5" transform="rotate(-90 373.6 355.5)">P3.3/UCLK0</text>
<text x="380.8" y="355.5" transform="rotate(-90 380.8 355.5)">P3.4/UTXD0</text>
<text x="267.9" y="373" transform="rotate(-90 267.9 373)">17</text>
<text x="275.1" y="373" transform="rotate(-90 275.1 373)">18</text>
<text x="282.4" y="373" transform="rotate(-90 282.4 373)">19</text>
<text x="289.7" y="373" transform="rotate(-90 289.7 373)">20</text>
<text x="297" y="373" transform="rotate(-90 297 373)">21</text>
<text x="304.3" y="373" transform="rotate(-90 304.3 373)">22</text>
<text x="311.6" y="373" transform="rotate(-90 311.6 373)">23</text>
<text x="318.9" y="373" transform="rotate(-90 318.9 373)">24</text>
<text x="326.2" y="373" transform="rotate(-90 326.2 373)">25</text>
<text x="333.5" y="373" transform="rotate(-90 333.5 373)">26</text>
<text x="340.8" y="373" transform="rotate(-90 340.8 373)">27</text>
<text x="348" y="373" transform="rotate(-90 348 373)">28</text>
<text x="355.3" y="373" transform="rotate(-90 355.3 373)">29</text>
<text x="362.6" y="373" transform="rotate(-90 362.6 373)">30</text>
<text x="369.9" y="373" transform="rotate(-90 369.9 373)">31</text>
<text x="377.2" y="373" transform="rotate(-90 377.2 373)">32</text>
<text x="89.3" y="417.4" transform="rotate(-90 89.3 417.4)">1</text>
<text x="96.5" y="417.4" transform="rotate(-90 96.5 417.4)">2</text>
<text x="89.3" y="478.2" transform="rotate(-90 89.3 478.2)">2</text>
<text x="96.5" y="478.2" transform="rotate(-90 96.5 478.2)">1</text>
</g>
<text font-size="3.2" fill="#00f" x="618.4" y="380">P0Test02</text>
</svg>
